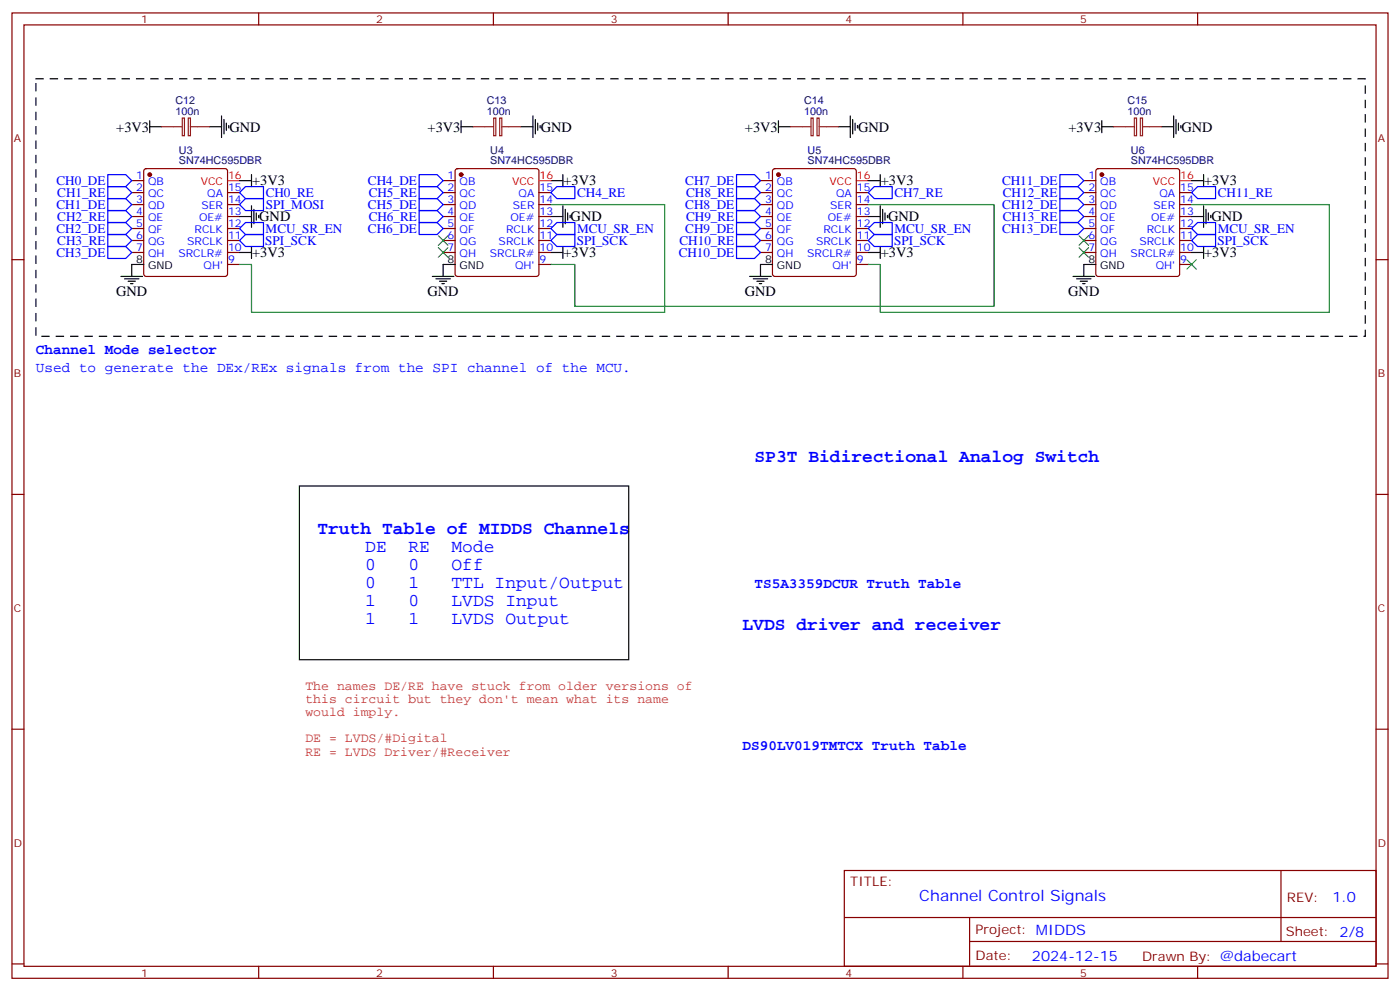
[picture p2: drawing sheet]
<svg xmlns="http://www.w3.org/2000/svg" width="412mm" height="292mm" viewBox="0 0 412 292" stroke-linecap="round" stroke-linejoin="round" font-family="sans-serif">
<g fill="none" stroke="#870000" stroke-width=".35">
<path d="M3.5 3.8h405.4v284.3h-405.4zM7.1 7.3h398.2v277.3h-398.2zM76.2 3.8v3.5M145.3 3.8v3.5M214.5 3.8v3.5M283.6 3.8v3.5M352.8 3.8v3.5M38.8 53.2h3.5M38.8 56.7h3.5M42.6 49.9l.4-.2h23.3l.5 .2 .2 .5v30.3l-.2 .5-.5 .2h-23.3l-.5-.2-.2-.5v-30.3zM67 56.7h3.6M130.5 53.2h3.6"/>
<path d="M130.5 56.7h3.6M134.3 49.9l.5-.2h23.2l.5 .2 .2 .5v30.3l-.2 .5-.5 .2h-23.2l-.5-.2-.2-.5v-30.3zM158.7 56.7h3.6M224 53.2h3.5M224 56.7h3.5M227.8 49.9l.4-.2h23.3l.5 .2 .2 .5v30.3l-.2 .5-.5 .2h-23.3l-.5-.2-.2-.5v-30.3zM252.2 56.7h3.6M319.3 53.2h3.5M319.3 56.7h3.5M323 49.9l.5-.2h23.3l.5 .2 .2 .5v30.3l-.2 .5-.5 .2h-23.3l-.5-.2-.2-.5v-30.3zM347.5 56.7h3.5M3.5 76.5h3.6"/>
<path d="M38.8 60.3h3.5M38.8 63.8h3.5M38.8 67.3h3.5M38.8 70.8h3.5M38.8 74.4h3.5M67 60.3h3.6M67 63.8h3.6M67 67.3h3.6M67 70.8h3.6M67 74.4h3.6M67 77.9h3.6M130.5 60.3h3.6"/>
<path d="M130.5 63.8h3.6M130.5 67.3h3.6M130.5 70.8h3.6M130.5 74.4h3.6M158.7 60.3h3.6M158.7 63.8h3.6M158.7 67.3h3.6M158.7 70.8h3.6M158.7 74.4h3.6M158.7 77.9h3.6M224 60.3h3.5M224 63.8h3.5"/>
<path d="M224 67.3h3.5M224 70.8h3.5M224 74.4h3.5M252.2 60.3h3.6M252.2 63.8h3.6M252.2 67.3h3.6M252.2 70.8h3.6M252.2 74.4h3.6M252.2 77.9h3.6M319.3 60.3h3.5M319.3 63.8h3.5M319.3 67.3h3.5"/>
<path d="M319.3 70.8h3.5M319.3 74.4h3.5M347.5 60.3h3.5M347.5 63.8h3.5M347.5 67.3h3.5M347.5 70.8h3.5M347.5 74.4h3.5M347.5 77.9h3.5M405.3 76.5h3.6M3.5 145.6h3.6M405.3 145.6h3.6M3.5 214.8h3.6"/>
<path d="M405.3 214.8h3.6M248.7 256.4h156.6v28.2h-156.6zM377.3 256.4v20.9M248.7 270.2h156.5M285.6 277.3h119.6M285.6 270.2v14.2M3.5 283.9h3.6M76.2 284.6v3.5M145.3 284.6v3.5M214.5 284.6v3.5M283.6 284.6v3.5M352.8 284.6v3.5"/>
<path d="M405.3 283.9h3.6"/>
</g>
<g fill="#870000" stroke="#870000" stroke-width=".35">
<circle cx="44.1" cy="51.4" r=".53"/>
<circle cx="135.8" cy="51.4" r=".53"/>
<circle cx="229.3" cy="51.4" r=".53"/>
<circle cx="324.6" cy="51.4" r=".53"/>
</g>
<g fill="none" stroke="#000" stroke-width=".35">
<path d="M44.1 37.3h3.5M44.1 35.6v3.5M61.7 37.3h3.6M65.3 34.1v6.4M66 35.2v4.2M66.7 36.3v2.1M67.4 37v.7M135.8 37.3h3.5M135.8 35.6v3.5M153.5 37.3h3.5M157 34.1v6.4M157.7 35.2v4.2"/>
<path d="M158.4 36.3v2.1M159.1 37v.7M229.3 37.3h3.5M229.3 35.6v3.5M246.9 37.3h3.6M250.5 34.1v6.4M251.2 35.2v4.2M251.9 36.3v2.1M252.6 37v.7M324.6 37.3h3.5M324.6 35.6v3.5M342.2 37.3h3.5"/>
<path d="M345.7 34.1v6.4M346.4 35.2v4.2M347.1 36.3v2.1M347.8 37v.7M70.6 53.2h3.5M74.1 51.4v3.6M162.3 53.2h3.5M165.8 51.4v3.6M255.8 53.2h3.5M259.3 51.4v3.6M351 53.2h3.5M354.5 51.4v3.6"/>
<path d="M42.3 77.9h-3.5v3.5M70.6 63.8h3.5M70.6 74.4h3.5M74.1 60.6v6.4M74.1 72.6v3.5M74.8 61.7v4.2M75.5 62.7v2.1M76.2 63.4v.7M134.1 77.9h-3.6v3.5M162.3 63.8h3.5M162.3 74.4h3.5M165.8 60.6v6.4"/>
<path d="M165.8 72.6v3.5M166.5 61.7v4.2M167.2 62.7v2.1M167.9 63.4v.7M227.5 77.9h-3.5v3.5M255.8 63.8h3.5M255.8 74.4h3.5M259.3 60.6v6.4M259.3 72.6v3.5M260 61.7v4.2M260.7 62.7v2.1M261.4 63.4v.7"/>
<path d="M322.8 77.9h-3.5v3.5M351 63.8h3.5M351 74.4h3.5M354.5 60.6v6.4M354.5 72.6v3.5M355.2 61.7v4.2M356 62.7v2.1M356.7 63.4v.7M35.6 81.4h6.4M36.7 82.1h4.2M37.7 82.8h2.2M38.5 83.5h.7"/>
<path d="M127.4 81.4h6.3M128.4 82.1h4.2M129.5 82.8h2.1M130.2 83.5h.7M220.8 81.4h6.4M221.9 82.1h4.2M223 82.8h2.1M223.7 83.5h.7M316.1 81.4h6.3M317.1 82.1h4.3M318.2 82.8h2.1M318.9 83.5h.7"/>
<path d="M88.2 143.2h97v51.1h-97z"/>
</g>
<path d="M67 53.2h3.6M158.7 53.2h3.6M252.2 53.2h3.6M347.5 53.2h3.5" fill="none" stroke="#f00" stroke-width=".35"/>
<g fill="none" stroke="#00f" stroke-width=".35">
<path d="M31.7 51.4h5.3l1.8 1.8-1.8 1.8h-5.3zM31.7 55h5.3l1.8 1.7-1.8 1.8h-5.3zM31.7 58.5h5.3l1.8 1.8-1.8 1.7h-5.3zM70.6 56.7l1.7-1.7h5.3v3.5h-5.3zM123.5 55h5.3l1.7 1.7-1.7 1.8h-5.3zM123.5 51.4h5.3l1.7 1.8-1.7 1.8h-5.3zM123.5 58.5h5.3l1.7 1.8-1.7 1.7h-5.3zM162.3 56.7l1.7-1.7h5.3v3.5h-5.3zM217 55h5.2l1.8 1.7-1.8 1.8h-5.2zM217 51.4h5.2l1.8 1.8-1.8 1.8h-5.2zM217 58.5h5.2l1.8 1.8-1.8 1.7h-5.2zM255.8 56.7l1.7-1.7h5.3v3.5h-5.3z"/>
<path d="M312.2 51.4h5.3l1.8 1.8-1.8 1.8h-5.3zM312.2 55h5.3l1.8 1.7-1.8 1.8h-5.3zM312.2 58.5h5.3l1.8 1.8-1.8 1.7h-5.3zM351 56.7l1.8-1.7h5.3v3.5h-5.3zM31.7 62h5.3l1.8 1.8-1.8 1.7h-5.3zM31.7 69.1h5.3l1.8 1.7-1.8 1.8h-5.3zM31.7 65.5h5.3l1.8 1.8-1.8 1.8h-5.3zM31.7 72.6h5.3l1.8 1.8-1.8 1.7h-5.3zM70.6 60.3l1.7-1.8h5.3v3.5h-5.3zM70.6 70.8l1.7-1.7h5.3v3.5h-5.3zM70.6 67.3l1.7-1.8h5.3v3.6h-5.3zM123.5 62h5.3l1.7 1.8-1.7 1.7h-5.3z"/>
<path d="M123.5 65.5h5.3l1.7 1.8-1.7 1.8h-5.3zM162.3 67.3l1.7-1.8h5.3v3.6h-5.3zM162.3 70.8l1.7-1.7h5.3v3.5h-5.3zM217 62h5.2l1.8 1.8-1.8 1.7h-5.2zM217 69.1h5.2l1.8 1.7-1.8 1.8h-5.2zM217 65.5h5.2l1.8 1.8-1.8 1.8h-5.2zM217 72.6h5.2l1.8 1.8-1.8 1.7h-5.2zM255.8 67.3l1.7-1.8h5.3v3.6h-5.3zM255.8 70.8l1.7-1.7h5.3v3.5h-5.3zM312.2 65.5h5.3l1.8 1.8-1.8 1.8h-5.3zM312.2 62h5.3l1.8 1.8-1.8 1.7h-5.3zM351 67.3l1.8-1.8h5.3v3.6h-5.3z"/>
<path d="M351 70.8l1.8-1.7h5.3v3.5h-5.3z"/>
</g>
<path d="M162.3 60.3h33.5v31.7h-121.7v-14.1h-3.5M255.8 60.3h37v29.9h-123.5v-12.3h-7M351 60.3h40.6v31.7h-132.3v-14.1h-3.5" fill="none" stroke="#008700" stroke-width=".35"/>
<path d="M129.1 69.4l2.8 2.8M129.1 73l2.8 2.8M131.9 69.4l-2.8 2.8M131.9 73l-2.8 2.8M317.9 69.4l2.8 2.8M317.9 73l2.8 2.8M320.7 69.4l-2.8 2.8M320.7 73l-2.8 2.8M349.6 76.5l2.8 2.8M352.4 76.5l-2.8 2.8" fill="none" stroke="#3c3" stroke-width=".35"/>
<path d="M10.6 23.2h391.6v75.9h-391.6z" fill="none" stroke="#000" stroke-width=".35" stroke-dasharray="2.1 2.1"/>
<g fill="none" stroke="#8c2424" stroke-width=".35">
<path d="M47.6 37.3h6M53.7 34.8h.6v5.2h-.6zM55.5 34.8h.6v5.2h-.6zM56.1 37.3h5.6M139.3 37.3h6M145.4 34.8h.6v5.2h-.6zM147.2 34.8h.6v5.2h-.6zM147.8 37.3h5.7M232.8 37.3h6M238.9 34.8h.6v5.2h-.6zM240.7 34.8h.6v5.2h-.6zM241.3 37.3h5.6"/>
<path d="M328.1 37.3h6M334.2 34.8h.6v5.2h-.6zM335.9 34.8h.6v5.2h-.6zM336.5 37.3h5.7"/>
</g>
<g font-size="5.3" fill="#00f">
<text x="222.2" y="136.1">SP3T Bidirectional Analog Switch</text>
<text x="93.5" y="157.3">Truth Table of MIDDS Channels</text>
<text x="107.6" y="162.6">DE</text>
<text x="107.6" y="167.9">0</text>
<text x="120.3" y="162.6">RE</text>
<text x="120.3" y="167.9">0</text>
<text x="133" y="162.6">Mode</text>
<text x="133" y="167.9">Off</text>
<text x="107.6" y="173.1">0</text>
<text x="120.3" y="173.1">1</text>
<text x="133" y="173.1">TTL Input/Output</text>
<text x="107.6" y="178.4">1</text>
<text x="120.3" y="178.4">0</text>
<text x="133" y="178.4">LVDS Input</text>
<text x="107.6" y="183.7">1</text>
<text x="120.3" y="183.7">1</text>
<text x="133" y="183.7">LVDS Output</text>
<text x="218.7" y="185.5">LVDS driver and receiver</text>
</g>
<text font-size="4.6" fill="#00f" x="270.8" y="265.4">Channel Control Signals</text>
<g font-size="4.2">
<text x="34.2" y="38.7">+3V3</text>
<text x="67.6" y="38.7">GND</text>
<text x="126" y="38.7">+3V3</text>
<text x="159.3" y="38.7">GND</text>
<text x="219.4" y="38.7">+3V3</text>
<text x="252.8" y="38.7">GND</text>
<text x="314.7" y="38.7">+3V3</text>
<text x="348" y="38.7">GND</text>
<text x="74.3" y="54.6">+3V3</text>
<text x="166" y="54.6">+3V3</text>
<text x="259.5" y="54.6">+3V3</text>
<text x="354.7" y="54.6">+3V3</text>
<text x="76.4" y="65.2">GND</text>
<text x="168.1" y="65.2">GND</text>
<text x="261.6" y="65.2">GND</text>
<text x="356.8" y="65.2">GND</text>
<text x="74.3" y="75.8">+3V3</text>
<text x="166" y="75.8">+3V3</text>
<text x="259.5" y="75.8">+3V3</text>
<text x="354.7" y="75.8">+3V3</text>
<text x="34.2" y="87.1">GND</text>
<text x="125.9" y="87.1">GND</text>
<text x="219.4" y="87.1">GND</text>
<text x="314.7" y="87.1">GND</text>
</g>
<g font-size="4.2" fill="#00f">
<text x="10.6" y="104.4">Channel Mode selector</text>
<text x="10.6" y="109.6">Used to generate the DEx/REx signals from the SPI channel of the MCU.</text>
<text x="222.2" y="173.1">TS5A3359DCUR Truth Table</text>
<text x="218.7" y="220.8">DS90LV019TMTCX Truth Table</text>
<text x="392.5" y="265.7">1.0</text>
<text x="304" y="283">2024-12-15</text>
</g>
<g font-size="3.9" fill="#00f">
<text x="16.6" y="54.5">CH0_DE</text>
<text x="16.9" y="58">CH1_RE</text>
<text x="78.3" y="58.1">CH0_RE</text>
<text x="108.4" y="54.5">CH4_DE</text>
<text x="108.6" y="58">CH5_RE</text>
<text x="170" y="58.1">CH4_RE</text>
<text x="201.9" y="54.5">CH7_DE</text>
<text x="202.1" y="58">CH8_RE</text>
<text x="263.5" y="58.1">CH7_RE</text>
<text x="295.2" y="54.5">CH11_DE</text>
<text x="295.4" y="58">CH12_RE</text>
<text x="358.7" y="58.1">CH11_RE</text>
<text x="16.6" y="61.5">CH1_DE</text>
<text x="16.9" y="65">CH2_RE</text>
<text x="78.3" y="61.6">SPI_MOSI</text>
<text x="108.4" y="61.5">CH5_DE</text>
<text x="108.6" y="65">CH6_RE</text>
<text x="201.9" y="61.5">CH8_DE</text>
<text x="202.1" y="65">CH9_RE</text>
<text x="295.2" y="61.5">CH12_DE</text>
<text x="295.4" y="65">CH13_RE</text>
<text x="16.6" y="68.6">CH2_DE</text>
<text x="78.2" y="68.6">MCU_SR_EN</text>
<text x="108.4" y="68.6">CH6_DE</text>
<text x="170" y="68.6">MCU_SR_EN</text>
<text x="201.9" y="68.6">CH9_DE</text>
<text x="263.5" y="68.6">MCU_SR_EN</text>
<text x="295.2" y="68.6">CH13_DE</text>
<text x="358.7" y="68.6">MCU_SR_EN</text>
<text x="16.6" y="75.6">CH3_DE</text>
<text x="16.9" y="72.1">CH3_RE</text>
<text x="78.2" y="72.2">SPI_SCK</text>
<text x="169.9" y="72.2">SPI_SCK</text>
<text x="199.9" y="75.6">CH10_DE</text>
<text x="200.1" y="72.1">CH10_RE</text>
<text x="263.4" y="72.2">SPI_SCK</text>
<text x="358.6" y="72.2">SPI_SCK</text>
</g>
<g font-size="3.9" fill="#c33">
<text x="90" y="203.1">The names DE/RE have stuck from older versions of</text>
<text x="90" y="207">this circuit but they don't mean what its name</text>
<text x="90" y="210.9">would imply.</text>
<text x="90" y="218.7">DE = LVDS/#Digital</text>
<text x="90" y="222.5">RE = LVDS Driver/#Receiver</text>
</g>
<g font-size="3.9" fill="#800">
<text x="250.5" y="261">TITLE:</text>
<text x="379.1" y="265.7">REV:</text>
<text x="287.4" y="275.2">Project: MIDDS</text>
<text x="378.7" y="275.8">Sheet: 2/8</text>
<text x="287.4" y="282.9">Date:</text>
<text x="336.4" y="282.9">Drawn By: @dabecart</text>
</g>
<g font-size="3.2" fill="#800">
<text x="41.6" y="6.8">1</text>
<text x="110.8" y="6.8">2</text>
<text x="179.9" y="6.8">3</text>
<text x="249.1" y="6.8">4</text>
<text x="318.2" y="6.8">5</text>
<text x="4.1" y="41.9">A</text>
<text x="405.9" y="41.9">A</text>
<text x="4.1" y="111.1">B</text>
<text x="405.9" y="111.1">B</text>
<text x="4.1" y="180.2">C</text>
<text x="405.9" y="180.2">C</text>
<text x="4.1" y="249.3">D</text>
<text x="405.9" y="249.3">D</text>
<text x="41.6" y="287.6">1</text>
<text x="110.8" y="287.6">2</text>
<text x="179.9" y="287.6">3</text>
<text x="249.1" y="287.6">4</text>
<text x="318.2" y="287.6">5</text>
</g>
<g font-size="3.2" fill="#000080">
<text x="51.7" y="33.7">100n</text>
<text x="51.7" y="30.5">C12</text>
<text x="143.4" y="33.7">100n</text>
<text x="143.4" y="30.5">C13</text>
<text x="236.9" y="33.7">100n</text>
<text x="236.9" y="30.5">C14</text>
<text x="332.1" y="33.7">100n</text>
<text x="332.1" y="30.5">C15</text>
<text x="52.7" y="45.2">U3</text>
<text x="144.4" y="45.2">U4</text>
<text x="237.9" y="45.2">U5</text>
<text x="333.2" y="45.2">U6</text>
<text x="52.7" y="48.4">SN74HC595DBR</text>
<text x="144.4" y="48.4">SN74HC595DBR</text>
<text x="237.9" y="48.4">SN74HC595DBR</text>
<text x="333.2" y="48.4">SN74HC595DBR</text>
</g>
<g font-size="3.2" fill="#00f">
<text x="40.1" y="52.8">1</text>
<text x="131.9" y="52.8">1</text>
<text x="225.3" y="52.8">1</text>
<text x="320.6" y="52.8">1</text>
<text x="40.1" y="56.4">2</text>
<text x="40.1" y="59.9">3</text>
<text x="43.6" y="54.6">QB</text>
<text x="43.6" y="58.1">QC</text>
<text x="61.1" y="58.1">QA</text>
<text x="67.2" y="59.9">14</text>
<text x="67.2" y="56.4">15</text>
<text x="131.9" y="56.4">2</text>
<text x="131.9" y="59.9">3</text>
<text x="135.4" y="54.6">QB</text>
<text x="135.4" y="58.1">QC</text>
<text x="152.8" y="58.1">QA</text>
<text x="158.9" y="59.9">14</text>
<text x="158.9" y="56.4">15</text>
<text x="225.3" y="56.4">2</text>
<text x="225.3" y="59.9">3</text>
<text x="228.8" y="54.6">QB</text>
<text x="228.8" y="58.1">QC</text>
<text x="246.3" y="58.1">QA</text>
<text x="252.4" y="59.9">14</text>
<text x="252.4" y="56.4">15</text>
<text x="320.6" y="56.4">2</text>
<text x="320.6" y="59.9">3</text>
<text x="324.1" y="54.6">QB</text>
<text x="324.1" y="58.1">QC</text>
<text x="341.5" y="58.1">QA</text>
<text x="347.7" y="59.9">14</text>
<text x="347.7" y="56.4">15</text>
<text x="40.1" y="63.4">4</text>
<text x="43.6" y="61.7">QD</text>
<text x="43.6" y="65.2">QE</text>
<text x="58.6" y="65.2">OE#</text>
<text x="59.3" y="61.7">SER</text>
<text x="67.2" y="63.4">13</text>
<text x="131.9" y="63.4">4</text>
<text x="135.4" y="61.7">QD</text>
<text x="135.4" y="65.2">QE</text>
<text x="150.3" y="65.2">OE#</text>
<text x="151.1" y="61.7">SER</text>
<text x="158.9" y="63.4">13</text>
<text x="225.3" y="63.4">4</text>
<text x="228.8" y="61.7">QD</text>
<text x="228.8" y="65.2">QE</text>
<text x="243.8" y="65.2">OE#</text>
<text x="244.5" y="61.7">SER</text>
<text x="252.4" y="63.4">13</text>
<text x="320.6" y="63.4">4</text>
<text x="324.1" y="61.7">QD</text>
<text x="324.1" y="65.2">QE</text>
<text x="339.1" y="65.2">OE#</text>
<text x="339.8" y="61.7">SER</text>
<text x="347.7" y="63.4">13</text>
<text x="40.1" y="67">5</text>
<text x="40.1" y="70.5">6</text>
<text x="43.6" y="68.7">QF</text>
<text x="57.3" y="68.7">RCLK</text>
<text x="67.2" y="70.5">11</text>
<text x="67.2" y="67">12</text>
<text x="131.9" y="67">5</text>
<text x="131.9" y="70.5">6</text>
<text x="135.4" y="68.7">QF</text>
<text x="149.1" y="68.7">RCLK</text>
<text x="158.9" y="70.5">11</text>
<text x="158.9" y="67">12</text>
<text x="225.3" y="67">5</text>
<text x="225.3" y="70.5">6</text>
<text x="228.8" y="68.7">QF</text>
<text x="242.5" y="68.7">RCLK</text>
<text x="252.4" y="70.5">11</text>
<text x="252.4" y="67">12</text>
<text x="320.6" y="67">5</text>
<text x="320.6" y="70.5">6</text>
<text x="324.1" y="68.7">QF</text>
<text x="337.8" y="68.7">RCLK</text>
<text x="347.7" y="70.5">11</text>
<text x="347.7" y="67">12</text>
<text x="40.1" y="74">7</text>
<text x="43.6" y="72.2">QG</text>
<text x="43.6" y="75.8">QH</text>
<text x="52.6" y="75.8">SRCLR#</text>
<text x="55.2" y="72.2">SRCLK</text>
<text x="67.2" y="77.5">9</text>
<text x="67.2" y="74">10</text>
<text x="131.9" y="74">7</text>
<text x="135.4" y="72.2">QG</text>
<text x="135.4" y="75.8">QH</text>
<text x="144.3" y="75.8">SRCLR#</text>
<text x="146.9" y="72.2">SRCLK</text>
<text x="158.9" y="77.5">9</text>
<text x="158.9" y="74">10</text>
<text x="225.3" y="74">7</text>
<text x="228.8" y="72.2">QG</text>
<text x="228.8" y="75.8">QH</text>
<text x="237.8" y="75.8">SRCLR#</text>
<text x="240.4" y="72.2">SRCLK</text>
<text x="252.4" y="77.5">9</text>
<text x="252.4" y="74">10</text>
<text x="320.6" y="74">7</text>
<text x="324.1" y="72.2">QG</text>
<text x="324.1" y="75.8">QH</text>
<text x="333" y="75.8">SRCLR#</text>
<text x="335.6" y="72.2">SRCLK</text>
<text x="347.7" y="77.5">9</text>
<text x="347.7" y="74">10</text>
<text x="60" y="79.3">QH'</text>
<text x="151.7" y="79.3">QH'</text>
<text x="245.2" y="79.3">QH'</text>
<text x="340.4" y="79.3">QH'</text>
</g>
<g font-size="3.2" fill="#f00">
<text x="67.2" y="52.8">16</text>
<text x="158.9" y="52.8">16</text>
<text x="252.4" y="52.8">16</text>
<text x="347.7" y="52.8">16</text>
<text x="59.1" y="54.6">VCC</text>
<text x="150.8" y="54.6">VCC</text>
<text x="244.3" y="54.6">VCC</text>
<text x="339.6" y="54.6">VCC</text>
</g>
<g font-size="3.2">
<text x="40.1" y="77.5">8</text>
<text x="131.9" y="77.5">8</text>
<text x="225.3" y="77.5">8</text>
<text x="320.6" y="77.5">8</text>
<text x="43.6" y="79.3">GND</text>
<text x="135.4" y="79.3">GND</text>
<text x="228.8" y="79.3">GND</text>
<text x="324.1" y="79.3">GND</text>
</g>
</svg>
